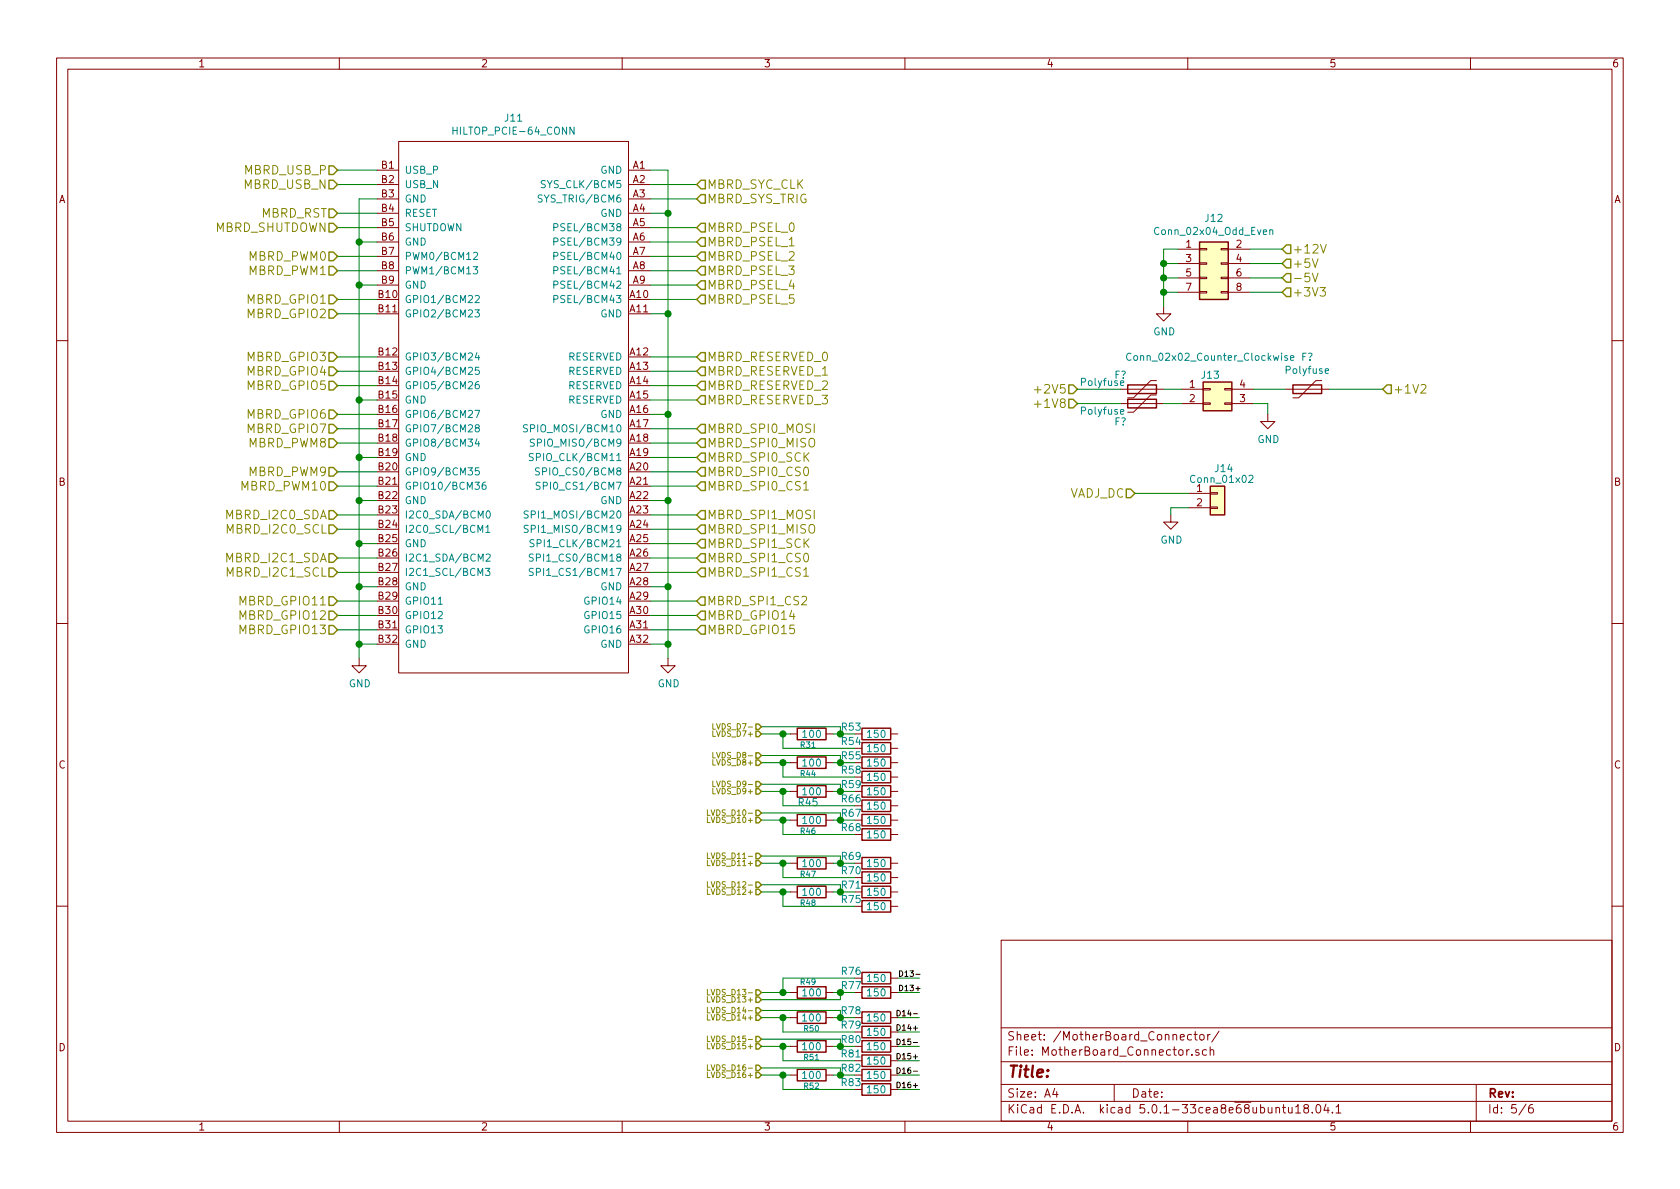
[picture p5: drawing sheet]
<svg xmlns="http://www.w3.org/2000/svg" width="297mm" height="210mm" viewBox="0 0 297 210" stroke-linecap="round" stroke-linejoin="round" font-family="sans-serif">
<g fill="none" stroke="#840000" stroke-width=".18">
<path d="M10 10.3h277v189.9h-277zM12 12.2h273v186.1h-273zM60 10.3v1.9M110 10.3v1.9M160 10.3v1.9M210 10.3v1.9M260 10.3v1.9M66.7 30.1h3.8M66.7 32.6h3.8M66.7 35.2h3.8M66.7 37.7h3.8M70.5 25h40.6v94h-40.6z"/>
<path d="M111.1 30.1h3.8M111.1 32.6h3.8M111.1 35.2h3.8M111.1 37.7h3.8M66.7 53h3.8M66.7 55.5h3.8M66.7 40.3h3.8M66.7 42.8h3.8M66.7 45.3h3.8M66.7 47.9h3.8M66.7 50.4h3.8M111.1 53h3.8"/>
<path d="M111.1 55.5h3.8M111.1 40.3h3.8M111.1 42.8h3.8M111.1 45.3h3.8M111.1 47.9h3.8M111.1 50.4h3.8M205.7 54.2v1.3h1.3l-1.3 1.3-1.2-1.3h1.2M208.3 44.1h3.8M208.3 46.6h3.8M208.3 49.1h3.8M208.3 51.7h3.8M212.1 51.6h1.3v.2h-1.3z"/>
<path d="M212.1 49h1.3v.3h-1.3zM212.1 46.5h1.3v.2h-1.3zM212.1 43.9h1.3v.3h-1.3zM215.9 51.6h1.3v.2h-1.3zM215.9 49h1.3v.3h-1.3zM215.9 46.5h1.3v.2h-1.3zM215.9 43.9h1.3v.3h-1.3zM217.2 44.1h3.8M217.2 46.6h3.8M217.2 49.1h3.8M217.2 51.7h3.8M10 60.2h2"/>
<path d="M66.7 63.1h3.8M66.7 65.7h3.8M66.7 68.2h3.8M66.7 70.7h3.8M66.7 73.3h3.8M66.7 75.8h3.8M66.7 78.4h3.8M111.1 63.1h3.8M111.1 65.7h3.8M111.1 68.2h3.8M111.1 70.7h3.8M111.1 73.3h3.8"/>
<path d="M111.1 75.8h3.8M111.1 78.4h3.8M198.1 68.8h7.6M198.1 71.4h7.6M204.5 67.3h-1l-3.1 3.1h-1M204.5 69.8h-1l-3.1 3.1h-1M208.9 68.8h3.8M208.9 71.4h3.8M212.7 71.2h1.3v.3h-1.3zM212.7 68.7h1.3v.3h-1.3zM216.5 71.2h1.3v.3h-1.3zM216.5 68.7h1.3v.3h-1.3z"/>
<path d="M217.8 68.8h3.8M217.8 71.4h3.8M224.2 73.3v1.2h1.2l-1.2 1.3-1.3-1.3h1.3M227.3 68.8h7.6M233.7 67.3h-1l-3.1 3.1h-1M285 60.2h2M66.7 80.9h3.8M66.7 83.4h3.8M66.7 86h3.8M66.7 88.5h3.8M66.7 91.1h3.8M66.7 93.6h3.8"/>
<path d="M66.7 96.1h3.8M66.7 98.7h3.8M111.1 80.9h3.8M111.1 83.4h3.8M111.1 86h3.8M111.1 88.5h3.8M111.1 91.1h3.8M111.1 93.6h3.8M111.1 96.1h3.8M111.1 98.7h3.8M207 91.1v1.2h1.3l-1.3 1.3-1.3-1.3h1.3M210.2 87.2h3.8"/>
<path d="M210.2 89.8h3.8M214 89.7h1.3v.2h-1.3zM214 87.1h1.3v.3h-1.3zM10 110.3h2M63.5 116.5v1.2h1.3l-1.3 1.3-1.3-1.3h1.3M66.7 101.2h3.8M66.7 103.8h3.8M66.7 106.3h3.8M66.7 108.8h3.8M66.7 111.4h3.8M66.7 113.9h3.8M111.1 101.2h3.8"/>
<path d="M111.1 103.8h3.8M111.1 106.3h3.8M111.1 108.8h3.8M111.1 111.4h3.8M111.1 113.9h3.8M118.1 116.5v1.2h1.3l-1.3 1.3-1.3-1.3h1.3M285 110.3h2M139.7 129.8h1.3M139.7 134.9h1.3M139.7 139.9h1.3M146 129.8h1.3M146 134.9h1.3"/>
<path d="M146 139.9h1.3M157.5 129.8h1.2M157.5 132.3h1.2M157.5 134.9h1.2M157.5 137.4h1.2M157.5 139.9h1.2M139.7 145h1.3M139.7 152.6h1.3M139.7 157.7h1.3M146 145h1.3M146 152.6h1.3M146 157.7h1.3"/>
<path d="M151.1 157.7h1.3M157.5 142.5h1.2M157.5 145h1.2M157.5 147.6h1.2M157.5 152.6h1.2M157.5 155.2h1.2M157.5 157.7h1.2M10 160.2h2M139.7 175.5h1.3M139.7 180h1.3M146 175.5h1.3M146 180h1.3"/>
<path d="M157.5 160.3h1.2M157.5 173h1.2M157.5 175.5h1.2M157.5 180h1.2M177 166.3h108v32h-108zM285 160.2h2M60 198.3v1.9M110 198.3v1.9M139.7 185h1.3M139.7 190.1h1.3M146 185h1.3M146 190.1h1.3"/>
<path d="M151.1 187.6h1.3M157.5 182.5h1.2M157.5 185h1.2M157.5 187.6h1.2M157.5 190.1h1.2M157.5 192.7h1.2M160 198.3v1.9M177 194.8h108M177 191.8h108M177 187.8h108M177 181.8h108M186.5 192.5l-.4 1h1"/>
<path d="M186.8 193v1M197 191.8v3M208.7 183.4l.7-.1-.1-.3-.4-.1-.2 .2 .1 .7h.5M209.8 185.6v1M210 198.3v1.9M210.3 185.6l-.3 .1-.2 .2M210.7 183l-.4-.1-.3 .3v.6l.3 .1 .4-.1M210.7 186.5v.1M211.1 182.9h.6M211.3 182.4v1.3l.4 .2M212 185.7l-.4-.1-.2 .2 .1 .2 .5 .2v.3h-.6M212.2 183.1l.2-.2 .4 .2v.7l-.2 .1-.4-.1z"/>
<path d="M213.3 185.7l-.4-.1-.3 .3 .1 .6 .2 .1 .4-.1M213.5 182.9v1M214 185.7l.2-.1 .3 .1 .1 .9M214 182.9l-.3 .1-.2 .2M214 185.1v1.5M215.5 182.3l-1.3 2M226.7 195.8h.6M226.9 195.3v1.3l.4 .2M227.8 195.8l.1 .9 .3 .1 .2-.1M228.4 195.8v1M229.1 195.8l.4-.5v1.5M229.1 196.8h.8"/>
<path d="M230.8 196l-.2-.2v-.3a.48 .48 0 0 1 .6-.1l.2 .2-.2 .3-.5 .1-.2 .3 .1 .4 .2 .1h.3l.3-.3v-.2l-.3-.3M232 196.7v.1M232.9 195.4l.1-.1a.8 .8 0 0 1 .5 .8 .8 .8 0 0 1-.5 .7 1 1 0 0 1-.1-1.4zM234.4 195.2l-.3 1.1h.9M234.8 195.8v1M235.6 196.7v.1M236.2 195.8l.5-.5v1.5M236.2 196.8h.9M260 198.3v1.9M261 191.8v6.5M269.8 195.2l-1.2 2M271 195.3a.62 .62 0 0 0-.7 .7v.7l.3 .1 .4-.1 .1-.5-.1-.2-.4-.1-.3 .3"/>
</g>
<g fill="none" stroke="#008400" stroke-width=".18">
<path d="M59.7 30.1h7M59.7 32.6h7M59.7 37.7h7M66.7 35.2h-3.2v81.3M114.9 30.1h3.2v86.4M114.9 32.6h8.3M114.9 35.2h8.3M114.9 37.7h3.2M59.7 40.3h7M59.7 45.3h7M59.7 47.9h7M59.7 53h7"/>
<path d="M59.7 55.5h7M63.5 42.8h3.2M63.5 50.4h3.2M114.9 40.3h8.3M114.9 42.8h8.3M114.9 45.3h8.3M114.9 47.9h8.3M114.9 50.4h8.3M114.9 53h8.3M114.9 55.5h3.2M205.7 51.7h2.6M205.7 49.1h2.6"/>
<path d="M205.7 46.6h2.6M208.3 44.1h-2.6v10.1M221 44.1h5.7M221 51.7h5.7M221 49.1h5.7M221 46.6h5.7M59.7 63.1h7M59.7 68.2h7M59.7 65.7h7M59.7 73.3h7M59.7 75.8h7M59.7 78.4h7"/>
<path d="M63.5 70.7h3.2M114.9 63.1h8.3M114.9 68.2h8.3M114.9 65.7h8.3M114.9 70.7h8.3M114.9 73.3h3.2M114.9 75.8h8.3M114.9 78.4h8.3M190.5 68.8h7.6M190.5 71.4h7.6M205.7 68.8h3.2M205.7 71.4h3.2"/>
<path d="M221.6 68.8h5.7M221.6 71.4h2.6v1.9M234.9 68.8h9.6M59.7 83.4h7M59.7 86h7M59.7 91.1h7M59.7 93.6h7M59.7 98.7h7M63.5 88.5h3.2M63.5 96.1h3.2M63.5 80.9h3.2M114.9 83.4h8.3"/>
<path d="M114.9 86h8.3M114.9 88.5h3.2M114.9 91.1h8.3M114.9 93.6h8.3M114.9 96.1h8.3M114.9 98.7h8.3M114.9 80.9h8.3M200.7 87.2h9.5M210.2 89.8h-3.2v1.3M59.7 101.2h7M59.7 106.3h7M59.7 108.8h7"/>
<path d="M59.7 111.4h7M63.5 113.9h3.2M63.5 103.8h3.2M114.9 101.2h8.3M114.9 106.3h8.3M114.9 108.8h8.3M114.9 111.4h8.3M114.9 113.9h3.2M114.9 103.8h3.2M134.6 129.8h5.1M134.6 128.5h14M134.6 134.9h5.1"/>
<path d="M134.6 133.6h14M134.6 138.7h14M134.6 139.9h5.1M138.4 129.8v2.5h12.7M138.4 134.9v2.5h12.7M138.4 139.9v2.6h12.7M147.3 129.8h1.3M147.3 134.9h1.3M147.3 139.9h1.3M134.6 145h5.1M134.6 143.8h14M134.6 152.6h5.1"/>
<path d="M134.6 151.4h14M134.6 157.7h5.1M134.6 156.5h14M138.4 145v2.6h12.7M138.4 152.6v2.6h12.7M138.4 157.7v2.6h12.7M147.3 145h1.3M147.3 152.6h1.3M147.3 157.7h1.3M134.6 175.5h5.1M134.6 180h5.1M134.6 178.7h14"/>
<path d="M138.4 180v2.5h12.7M147.3 175.5h1.3v1.3h-14M147.3 180h1.3M151.1 173h-12.7v2.5M158.7 173h3.9M158.7 175.5h3.9M158.7 180h3.9M134.6 185h5.1M134.6 190.1h5.1M134.6 188.8h14M134.6 183.8h14M138.4 185v2.6h12.7"/>
<path d="M138.4 190.1v2.6h12.7M147.3 185h1.3M147.3 190.1h1.3M158.7 182.5h3.9M158.7 185h3.9M158.7 187.6h3.9M158.7 190.1h3.9M158.7 192.7h3.9"/>
</g>
<g fill="none" stroke="#848400" stroke-width=".25">
<path d="M58.2 29.3h.7l.8 .8-.8 .8h-.7zM58.2 31.9h.7l.8 .7-.8 .8h-.7zM58.2 37h.7l.8 .7-.8 .8h-.7zM58.2 39.5h.7l.8 .8-.8 .7h-.7zM124 39.5h.7v1.5h-.7l-.8-.7zM124 31.9h.7v1.5h-.7l-.8-.8zM124 34.4h.7v1.5h-.7l-.8-.7zM58.2 44.6h.7l.8 .7-.8 .8h-.7zM58.2 47.1h.7l.8 .8-.8 .7h-.7zM58.2 52.2h.7l.8 .8-.8 .7h-.7zM58.2 54.7h.7l.8 .8-.8 .8h-.7zM123.2 42.8l.8-.8h.7v1.6h-.7z"/>
<path d="M124 44.6h.7v1.5h-.7l-.8-.8zM124 47.1h.7v1.5h-.7l-.8-.7zM124 49.7h.7v1.5h-.7l-.8-.8zM124 52.2h.7v1.5h-.7l-.8-.7zM226.7 51.7l.8-.8h.7v1.5h-.7zM227.5 43.3h.7v1.5h-.7l-.8-.7zM227.5 45.8h.7v1.6h-.7l-.8-.8zM227.5 48.4h.7v1.5h-.7l-.8-.8zM58.2 62.4h.7l.8 .7-.8 .8h-.7zM58.2 64.9h.7l.8 .8-.8 .7h-.7zM58.2 67.4h.7l.8 .8-.8 .8h-.7zM58.2 72.5h.7l.8 .8-.8 .7h-.7z"/>
<path d="M58.2 75.1h.7l.8 .7-.8 .8h-.7zM58.2 77.6h.7l.8 .8-.8 .7h-.7zM123.2 65.7l.8-.8h.7v1.5h-.7zM124 75.1h.7v1.5h-.7l-.8-.8zM124 77.6h.7v1.5h-.7l-.8-.7zM124 62.4h.7v1.5h-.7l-.8-.8zM124 67.4h.7v1.6h-.7l-.8-.8zM124 70h.7v1.5h-.7l-.8-.8zM189 68.1h.7l.8 .7-.8 .8h-.7zM189 70.6h.7l.8 .8-.8 .7h-.7zM245.2 68.1h.8v1.5h-.8l-.7-.8zM58.2 90.3h.7l.8 .8-.8 .7h-.7z"/>
<path d="M58.2 97.9h.7l.8 .8-.8 .7h-.7zM58.2 92.8h.7l.8 .8-.8 .8h-.7zM58.2 82.7h.7l.8 .7-.8 .8h-.7zM58.2 85.2h.7l.8 .8-.8 .7h-.7zM124 90.3h.7v1.5h-.7l-.8-.7zM124 92.8h.7v1.6h-.7l-.8-.8zM124 95.4h.7v1.5h-.7l-.8-.8zM124 97.9h.7v1.5h-.7l-.8-.7zM124 80.1h.7v1.6h-.7l-.8-.8zM124 82.7h.7v1.5h-.7l-.8-.8zM124 85.2h.7v1.5h-.7l-.8-.7zM199.1 86.5h.8l.8 .7-.8 .8h-.8z"/>
<path d="M58.2 105.5h.7l.8 .8-.8 .8h-.7zM58.2 108.1h.7l.8 .7-.8 .8h-.7zM58.2 110.6h.7l.8 .8-.8 .7h-.7zM58.2 100.5h.7l.8 .7-.8 .8h-.7zM123.9 105.6h.8v1.4h-.8l-.7-.7zM124 108.1h.7v1.5h-.7l-.8-.8zM124 110.6h.7v1.5h-.7l-.8-.7zM124 100.5h.7v1.5h-.7l-.8-.8zM133.7 128h.4l.5 .5-.5 .5h-.4zM133.7 133.1h.4l.5 .5-.5 .5h-.4zM133.7 138.2h.4l.5 .5-.5 .5h-.4zM133.7 139.5h.4l.5 .4-.5 .5h-.4z"/>
<path d="M133.7 134.4h.4l.5 .5-.5 .5h-.4zM133.7 129.3h.4l.5 .5-.5 .5h-.4zM133.7 143.3h.4l.5 .5-.5 .4h-.4zM133.7 150.9h.4l.5 .5-.5 .5h-.4zM133.7 156h.4l.5 .5-.5 .4h-.4zM133.7 157.2h.4l.5 .5-.5 .5h-.4zM133.7 152.2h.4l.5 .4-.5 .5h-.4zM133.7 144.5h.4l.5 .5-.5 .5h-.4zM133.7 175h.4l.5 .5-.5 .5h-.4zM133.7 176.3h.4l.5 .5-.5 .5h-.4zM133.7 178.2h.4l.5 .5-.5 .5h-.4zM133.7 179.5h.4l.5 .5-.5 .4h-.4z"/>
<path d="M133.7 183.3h.4l.5 .5-.5 .4h-.4zM133.7 184.6h.4l.5 .4-.5 .5h-.4zM133.7 188.4h.4l.5 .4-.5 .5h-.4zM133.7 189.6h.4l.5 .5-.5 .5h-.4z"/>
</g>
<g fill="#008400" stroke="#008400" stroke-width=".25">
<circle cx="63.5" cy="42.8" r=".51"/>
<circle cx="63.5" cy="88.5" r=".51"/>
<circle cx="63.5" cy="96.1" r=".51"/>
<circle cx="63.5" cy="103.8" r=".51"/>
<circle cx="63.5" cy="113.9" r=".51"/>
<circle cx="118.1" cy="37.7" r=".51"/>
<circle cx="118.1" cy="73.3" r=".51"/>
<circle cx="118.1" cy="88.5" r=".51"/>
<circle cx="118.1" cy="103.8" r=".51"/>
<circle cx="118.1" cy="113.9" r=".51"/>
<circle cx="63.5" cy="50.4" r=".51"/>
<circle cx="118.1" cy="55.5" r=".51"/>
<circle cx="205.7" cy="51.7" r=".51"/>
<circle cx="205.7" cy="49.1" r=".51"/>
<circle cx="205.7" cy="46.6" r=".51"/>
<circle cx="138.4" cy="129.8" r=".51"/>
<circle cx="148.6" cy="129.8" r=".51"/>
<circle cx="138.4" cy="134.9" r=".51"/>
<circle cx="148.6" cy="134.9" r=".51"/>
<circle cx="148.6" cy="139.9" r=".51"/>
<circle cx="138.4" cy="139.9" r=".51"/>
<circle cx="148.6" cy="145" r=".51"/>
<circle cx="138.4" cy="152.6" r=".51"/>
<circle cx="148.6" cy="152.6" r=".51"/>
<circle cx="148.6" cy="157.7" r=".51"/>
<circle cx="138.4" cy="157.7" r=".51"/>
<circle cx="148.6" cy="175.5" r=".51"/>
<circle cx="138.4" cy="190.1" r=".51"/>
<circle cx="148.6" cy="190.1" r=".51"/>
<circle cx="138.4" cy="185" r=".51"/>
<circle cx="148.6" cy="185" r=".51"/>
<circle cx="148.6" cy="180" r=".51"/>
<circle cx="138.4" cy="175.5" r=".51"/>
<circle cx="138.4" cy="180" r=".51"/>
<circle cx="138.4" cy="145" r=".51"/>
<circle cx="63.5" cy="70.7" r=".51"/>
<circle cx="63.5" cy="80.9" r=".51"/>
</g>
<g fill="none" stroke="#848400" stroke-width=".18">
<path d="M232 45.8l.5 1.5 .5-1.5M232 48.3l.5 1.5 .5-1.5M233.4 50.8h.9l-.5 .6 .5 .2v.6l-.2 .2h-.5l-.2-.2M233.5 43.2l.5 1.5 .5-1.5M182.9 68.9h1.2M182.9 71.5h1.2M251.3 68.1l.5-.1 .2 .1 .1 .3-.9 1.1h.9M142.1 86.7h.9M142.1 101.9h.9M126 128v1h.5M126 133v1h.5M126 138.1v1h.5"/>
<path d="M125.1 143.2v1h.5M125.1 150.8v1h.5M125.1 155.9v1h.5M125.1 157.2v1h.5M125.1 152.1v1h.5M125.1 144.5v1h.5M125.1 174.9v1h.5M125.1 176.2v1h.5M125.1 178.1v1h.5M125.1 179.4v1h.5M125.1 183.2v1h.5M125.1 184.5v1h.5"/>
<path d="M125.1 188.3v1h.5M125.1 189.6v.9h.5"/>
</g>
<g fill="none" stroke="#008484" stroke-width=".18">
<path d="M80.1 22.5v1.2M80.1 23.1h.7M95.9 34.5h-.5l-.2 .1v.3l.6 .3 .1 .3-.3 .2h-.5M96.4 32l-.5-.1-.1 .1-.1 .3 .1 .2 .5 .2 .1 .3-.2 .2-.5-.1M101.5 22.5v1.2l-.7-1.2v1.2M83.7 47.2h.8l-.5 .4 .4 .2 .1 .4-.3 .2-.5-.1M83.7 44.7l.5-.1 .3 .4-.8 .9h.8M84 54.8h.8l-.5 .5 .4 .1 .1 .4-.3 .3-.5-.2M84 52.4l.5-.2 .3 .4-.8 .9h.8M97.9 52.9l.7-.1v-.4l-.7-.2v1.3M97.9 40.2l.7-.1v-.4l-.7-.2v1.3M97.9 42.7l.7-.1v-.4l-.7-.1v1.3"/>
<path d="M97.9 45.3l.7-.1v-.5l-.7-.1v1.3M97.9 47.8l.7-.1v-.4l-.7-.1v1.2M97.9 50.4l.7-.1v-.5l-.7-.1v1.3M224.5 40.8l.2-.2 .3 .1v.8M224.5 40.6v.9M84 72.6h.8l-.5 1.2M84.3 75.7l-.2-.2v-.3l.4-.1 .3 .3-.1 .1-.5 .2-.2 .2 .1 .3 .2 .2 .3-.1 .2-.2v-.2l-.3-.2M84.3 62.4l-.3 .8h.8M84.3 77.6l-.3 .9h.8M84.6 67.5l-.4 .1-.2 .4 .1 .6 .2 .2 .3-.1 .2-.2-.2-.5h-.3l-.3 .2M84.6 62.8v.9M84.6 78.1v.8"/>
<path d="M84.7 64.9h-.6l-.1 .7 .5-.2 .3 .3v.3l-.3 .2-.5-.1M93.3 75.2l-.5-.1-.3 .3 .2 .3 .5 .2v.3l-.2 .2-.5-.1M94.5 77.7l-.5-.1-.2 .2v.3l.6 .3 .1 .3-.3 .2h-.4M198.1 67.7l.6-.1v-.2l-.4-.1-.2 .2 .1 .6h.5M198.1 72.8l.6-.1v-.2l-.4-.1-.2 .2 .1 .6h.5M200 62.6a.6 .6 0 0 0-.9 .4 .6 .6 0 0 0 .6 .7l.3-.1M227.6 62.9h-.3l-.2 .2 .1 .1 .4 .2v.3h-.5M228.2 63.3l.6-.1-.1-.3h-.4l-.1 .2v.6h.5M234.3 65.6l.6-.1-.1-.3h-.3l-.2 .2 .1 .6h.4M84.5 94.2v-1.3l.4 .9 .4-.9v1.3M84.7 82.7h-.6l-.1 .6 .5-.1 .3 .3v.3l-.3 .2-.5-.1M85.8 85.3h-.3a.87 .87 0 0 0 0 1.2l.4-.1v-.5l-.4-.2-.3 .3"/>
<path d="M85.9 93.2l.4-.3v1.3M85.9 94.2h.7M86 98.1l.4-.1 .3 .3-.8 .9h.8M86.1 90.5l.2-.2a.67 .67 0 0 1 .4 .7 .67 .67 0 0 1-.4 .6l-.3-.5zM93.4 90.4l-.5-.1-.2 .2v.2l.1 .2 .5 .2 .1 .3-.3 .2h-.4M93.4 93l-.5-.1-.2 .1v.2l.1 .2 .5 .2 .1 .3-.3 .3-.4-.1M94.3 80.3l-.5-.1-.2 .1v.4l.6 .2 .1 .3-.2 .3-.5-.1M94.3 98h-.5l-.2 .1v.3l.6 .3 .1 .3-.2 .2h-.5M94.4 95.5l-.5-.1-.1 .1v.5l.6 .2v.3l-.2 .2-.5-.1M95.4 82.8l-.5-.1-.2 .1v.4l.6 .3 .1 .3-.3 .2-.4-.1M95.5 85.3h-.5l-.2 .1 .1 .4 .6 .2v.3l-.2 .2h-.5M220.8 84.2l.5-.2 .2 .4v.2l-.7 .7h.7"/>
<path d="M77.5 106.9h.7M85.8 100.5h.8l-.4 .5 .4 .1-.1 .6-.5 .1-.2-.2M94.3 100.6l-.5-.1-.2 .1v.4l.6 .2 .1 .3-.2 .3-.5-.1"/>
</g>
<g fill="#ffffc2" stroke="#ffffc2" stroke-width=".18">
<path d="M212.1 42.8h5.1v10.2h-5.1z"/>
<path d="M212.7 67.6h5.1v5h-5.1z"/>
<path d="M214 86h2.5v5.1h-2.5z"/>
</g>
<g fill="none" stroke="#840000" stroke-width=".25">
<path d="M212.1 42.8h5.1v10.2h-5.1zM199.4 68.1h5.1v1.5h-5.1zM199.4 70.6h5.1v1.5h-5.1zM212.7 67.6h5.1v5h-5.1zM228.6 68.1h5.1v1.5h-5.1zM214 86h2.5v5.1h-2.5zM141 128.8h5v2h-5zM141 133.9h5v2h-5zM141 138.9h5v2.1h-5zM152.4 128.8h5.1v2h-5.1zM152.4 131.3h5.1v2h-5.1zM152.4 133.9h5.1v2h-5.1z"/>
<path d="M152.4 136.4h5.1v2h-5.1zM152.4 138.9h5.1v2.1h-5.1zM141 144h5v2h-5zM141 151.6h5v2.1h-5zM141 156.7h5v2h-5zM152.4 141.5h5.1v2h-5.1zM152.4 144h5.1v2h-5.1zM152.4 146.6h5.1v2h-5.1zM152.4 151.6h5.1v2.1h-5.1zM152.4 154.2h5.1v2h-5.1zM152.4 156.7h5.1v2h-5.1zM152.4 159.3h5.1v2h-5.1z"/>
<path d="M141 174.5h5v2h-5zM141 178.9h5v2.1h-5zM152.4 172h5.1v2h-5.1zM152.4 174.5h5.1v2h-5.1zM152.4 178.9h5.1v2.1h-5.1zM141 184h5v2h-5zM141 189.1h5v2h-5zM152.4 181.5h5.1v2h-5.1zM152.4 184h5.1v2h-5.1zM152.4 186.6h5.1v2h-5.1zM152.4 189.1h5.1v2h-5.1zM152.4 191.6h5.1v2.1h-5.1z"/>
</g>
<path d="M158.6 178.7a.5 .5 0 0 1 .6 .5 .5 .5 0 0 1-.6 .4zM161.9 172.3h.8M161.9 174.8h.8M158.6 183.7a.5 .5 0 0 1 .6 .5 .5 .5 0 0 1-.6 .5zM158.6 188.8a.5 .5 0 0 1 .6 .5 .5 .5 0 0 1-.6 .5zM158.6 191.4a.5 .5 0 0 1 .6 .5 .5 .5 0 0 1-.6 .4zM158.6 186.3a.5 .5 0 0 1 .6 .5 .5 .5 0 0 1-.6 .5zM158.6 181.2a.5 .5 0 0 1 .6 .5 .5 .5 0 0 1-.6 .5z" fill="none" stroke="#000" stroke-width=".18"/>
<text font-size="2.8" fill="#840000" x="178" y="190.5">Title:</text>
<g font-size="2.1" fill="#848400">
<text x="43.2" y="33.4">MBRD_USB_N</text>
<text x="43.3" y="30.9">MBRD_USB_P</text>
<text x="125" y="33.4">MBRD_SYC_CLK</text>
<text x="125" y="35.9">MBRD_SYS_TRIG</text>
<text x="37.9" y="41">MBRD_SHUTDOWN</text>
<text x="46.1" y="38.5">MBRD_RST</text>
<text x="125" y="41">MBRD_PSEL_0</text>
<text x="44" y="46.1">MBRD_PWM0</text>
<text x="125" y="43.6">MBRD_PSEL_1</text>
<text x="125" y="46.1">MBRD_PSEL_2</text>
<text x="228.5" y="44.8">+12V</text>
<text x="228.5" y="47.4">+5V</text>
<text x="43.9" y="53.7">MBRD_GPIO1</text>
<text x="44" y="48.6">MBRD_PWM1</text>
<text x="125" y="48.6">MBRD_PSEL_3</text>
<text x="125" y="51.2">MBRD_PSEL_4</text>
<text x="125" y="53.7">MBRD_PSEL_5</text>
<text x="228.5" y="52.4">+3V3</text>
<text x="228.5" y="49.9">-5V</text>
<text x="43.9" y="56.3">MBRD_GPIO2</text>
<text x="43.9" y="63.9">MBRD_GPIO3</text>
<text x="125" y="63.9">MBRD_RESERVED_0</text>
<text x="43.9" y="66.4">MBRD_GPIO4</text>
<text x="43.9" y="69">MBRD_GPIO5</text>
<text x="125" y="66.4">MBRD_RESERVED_1</text>
<text x="125" y="69">MBRD_RESERVED_2</text>
<text x="125" y="71.5">MBRD_RESERVED_3</text>
<text x="183.7" y="69.6">+2V5</text>
<text x="246.3" y="69.6">+1V2</text>
<text x="43.9" y="74">MBRD_GPIO6</text>
<text x="43.9" y="76.6">MBRD_GPIO7</text>
<text x="125" y="76.6">MBRD_SPI0_MOSI</text>
<text x="183.7" y="72.1">+1V8</text>
<text x="44" y="79.1">MBRD_PWM8</text>
<text x="125" y="79.1">MBRD_SPI0_MISO</text>
<text x="125" y="81.7">MBRD_SPI0_SCK</text>
<text x="42.8" y="86.7">MBRD_PWM10</text>
<text x="44" y="84.2">MBRD_PWM9</text>
<text x="125" y="84.2">MBRD_SPI0_CS0</text>
<text x="125" y="86.7">MBRD_SPI0_CS1</text>
<text x="189" y="88">VADJ_DC</text>
<text x="40.2" y="91.8">MBRD_I2C0_SDA</text>
<text x="40.5" y="94.4">MBRD_I2C0_SCL</text>
<text x="125" y="91.8">MBRD_SPI1_MOSI</text>
<text x="125" y="94.4">MBRD_SPI1_MISO</text>
<text x="40.2" y="99.4">MBRD_I2C1_SDA</text>
<text x="40.5" y="102">MBRD_I2C1_SCL</text>
<text x="125" y="96.9">MBRD_SPI1_SCK</text>
<text x="125" y="99.4">MBRD_SPI1_CS0</text>
<text x="125" y="102">MBRD_SPI1_CS1</text>
<text x="42.7" y="107.1">MBRD_GPIO11</text>
<text x="124.9" y="107">MBRD_SPI1_CS2</text>
<text x="42.7" y="109.6">MBRD_GPIO12</text>
<text x="42.7" y="112.1">MBRD_GPIO13</text>
<text x="125" y="109.6">MBRD_GPIO14</text>
<text x="125" y="112.1">MBRD_GPIO15</text>
</g>
<g font-size="2.1" fill="#840000">
<text x="178" y="184">Sheet: /MotherBoard_Connector/</text>
<text x="178" y="186.7">File: MotherBoard_Connector.sch</text>
<text x="178" y="196.9">KiCad E.D.A. kicad 5.0.1-33cea8e68ubuntu18.04.1</text>
<text x="178" y="194.1">Size: A4</text>
<text x="200" y="194.1">Date:</text>
<text x="263" y="194.1">Rev:</text>
<text x="263" y="196.9">Id: 5/6</text>
</g>
<g font-size="1.8" fill="#840000">
<text x="35" y="11.9">1</text>
<text x="85" y="11.9">2</text>
<text x="135" y="11.9">3</text>
<text x="185" y="11.9">4</text>
<text x="235" y="11.9">5</text>
<text x="285" y="11.9">6</text>
<text x="67.5" y="29.8">B1</text>
<text x="111.9" y="29.8">A1</text>
<text x="10.4" y="35.9">A</text>
<text x="67.5" y="32.4">B2</text>
<text x="67.5" y="34.9">B3</text>
<text x="111.9" y="32.4">A2</text>
<text x="111.9" y="34.9">A3</text>
<text x="285.4" y="35.9">A</text>
<text x="67.5" y="37.5">B4</text>
<text x="67.5" y="40">B5</text>
<text x="111.9" y="37.5">A4</text>
<text x="111.9" y="40">A5</text>
<text x="67.5" y="42.5">B6</text>
<text x="67.5" y="45.1">B7</text>
<text x="67.5" y="47.6">B8</text>
<text x="111.9" y="42.5">A6</text>
<text x="111.9" y="45.1">A7</text>
<text x="111.9" y="47.6">A8</text>
<text x="209.7" y="43.8">1</text>
<text x="209.7" y="46.3">3</text>
<text x="218.6" y="43.8">2</text>
<text x="218.6" y="46.3">4</text>
<text x="67" y="52.7">B10</text>
<text x="67.5" y="50.2">B9</text>
<text x="111.4" y="52.7">A10</text>
<text x="111.9" y="50.2">A9</text>
<text x="209.7" y="48.9">5</text>
<text x="209.7" y="51.4">7</text>
<text x="218.6" y="48.9">6</text>
<text x="218.6" y="51.4">8</text>
<text x="67" y="55.2">B11</text>
<text x="111.4" y="55.2">A11</text>
<text x="67" y="62.9">B12</text>
<text x="67" y="65.4">B13</text>
<text x="111.4" y="62.9">A12</text>
<text x="111.4" y="65.4">A13</text>
<text x="67" y="67.9">B14</text>
<text x="67" y="70.5">B15</text>
<text x="111.4" y="67.9">A14</text>
<text x="111.4" y="70.5">A15</text>
<text x="210.3" y="68.6">1</text>
<text x="210.3" y="71.1">2</text>
<text x="219.2" y="71.1">3</text>
<text x="219.2" y="68.6">4</text>
<text x="67" y="73">B16</text>
<text x="67" y="75.6">B17</text>
<text x="111.4" y="73">A16</text>
<text x="111.4" y="75.6">A17</text>
<text x="67" y="78.1">B18</text>
<text x="67" y="80.6">B19</text>
<text x="67" y="83.2">B20</text>
<text x="111.4" y="78.1">A18</text>
<text x="111.4" y="80.6">A19</text>
<text x="111.4" y="83.2">A20</text>
<text x="10.4" y="85.9">B</text>
<text x="67" y="85.7">B21</text>
<text x="67" y="88.3">B22</text>
<text x="111.4" y="85.7">A21</text>
<text x="111.4" y="88.3">A22</text>
<text x="211.6" y="87">1</text>
<text x="211.6" y="89.5">2</text>
<text x="285.4" y="85.9">B</text>
<text x="67" y="90.8">B23</text>
<text x="67" y="93.3">B24</text>
<text x="67" y="95.9">B25</text>
<text x="111.4" y="90.8">A23</text>
<text x="111.4" y="93.3">A24</text>
<text x="111.4" y="95.9">A25</text>
<text x="67" y="98.4">B26</text>
<text x="67" y="101">B27</text>
<text x="111.4" y="98.4">A26</text>
<text x="111.4" y="101">A27</text>
<text x="67" y="103.5">B28</text>
<text x="67" y="106">B29</text>
<text x="111.4" y="103.5">A28</text>
<text x="111.4" y="106">A29</text>
<text x="67" y="108.6">B30</text>
<text x="67" y="111.1">B31</text>
<text x="67" y="113.7">B32</text>
<text x="111.4" y="108.6">A30</text>
<text x="111.4" y="111.1">A31</text>
<text x="111.4" y="113.7">A32</text>
<text x="10.4" y="135.9">C</text>
<text x="285.4" y="135.9">C</text>
<text x="10.4" y="185.9">D</text>
<text x="285.4" y="185.9">D</text>
<text x="35" y="199.9">1</text>
<text x="85" y="199.9">2</text>
<text x="135" y="199.9">3</text>
<text x="185" y="199.9">4</text>
<text x="235" y="199.9">5</text>
<text x="285" y="199.9">6</text>
</g>
<g font-size="1.8" fill="#008484">
<text x="80.6" y="23.8">HILTOP_PCIE-64_CONN</text>
<text x="89.3" y="21.5">J11</text>
<text x="71.5" y="30.7">USB_P</text>
<text x="71.5" y="33.3">USB_N</text>
<text x="71.5" y="35.8">GND</text>
<text x="95.9" y="35.8">SYS_TRIG/BCM6</text>
<text x="96.4" y="33.3">SYS_CLK/BCM5</text>
<text x="106.2" y="30.7">GND</text>
<text x="71.5" y="38.3">RESET</text>
<text x="71.5" y="40.9">SHUTDOWN</text>
<text x="99" y="40.9">PSEL/BCM38</text>
<text x="106.2" y="38.3">GND</text>
<text x="204.6" y="41.5">Conn_02x04_Odd_Even</text>
<text x="213.2" y="39.2">J12</text>
<text x="71.5" y="43.4">GND</text>
<text x="71.5" y="46">PWM0/BCM12</text>
<text x="99" y="43.4">PSEL/BCM39</text>
<text x="99" y="46">PSEL/BCM40</text>
<text x="71.5" y="53.6">GPIO1/BCM22</text>
<text x="71.5" y="48.5">PWM1/BCM13</text>
<text x="71.5" y="51">GND</text>
<text x="99" y="53.6">PSEL/BCM43</text>
<text x="99" y="48.5">PSEL/BCM41</text>
<text x="99" y="51">PSEL/BCM42</text>
<text x="71.5" y="56.1">GPIO2/BCM23</text>
<text x="106.2" y="56.1">GND</text>
<text x="203.9" y="59.3">GND</text>
<text x="71.5" y="63.7">GPIO3/BCM24</text>
<text x="100.4" y="63.7">RESERVED</text>
<text x="200.1" y="63.8">Conn_02x02_Counter_Clockwise</text>
<text x="230.1" y="63.8">F?</text>
<text x="71.5" y="66.3">GPIO4/BCM25</text>
<text x="71.5" y="68.8">GPIO5/BCM26</text>
<text x="71.5" y="71.4">GND</text>
<text x="100.4" y="66.3">RESERVED</text>
<text x="100.4" y="68.8">RESERVED</text>
<text x="100.4" y="71.4">RESERVED</text>
<text x="191.3" y="68.2">Polyfuse</text>
<text x="197.1" y="67">F?</text>
<text x="212.5" y="67">J13</text>
<text x="227.5" y="66.1">Polyfuse</text>
<text x="71.5" y="73.9">GPIO6/BCM27</text>
<text x="71.5" y="76.4">GPIO7/BCM28</text>
<text x="93.9" y="76.4">SPIO_MOSI/BCM10</text>
<text x="106.2" y="73.9">GND</text>
<text x="191.3" y="73.3">Polyfuse</text>
<text x="197.1" y="75.2">F?</text>
<text x="71.5" y="79">GPIO8/BCM34</text>
<text x="71.5" y="81.5">GND</text>
<text x="94.8" y="81.5">SPIO_CLK/BCM11</text>
<text x="94.9" y="79">SPIO_MISO/BCM9</text>
<text x="214.9" y="83.5">J14</text>
<text x="222.3" y="78.4">GND</text>
<text x="71.5" y="84.1">GPIO9/BCM35</text>
<text x="71.5" y="86.6">GPIO10/BCM36</text>
<text x="71.5" y="89.1">GND</text>
<text x="96" y="84.1">SPIO_CS0/BCM8</text>
<text x="96.3" y="86.6">SPI0_CS1/BCM7</text>
<text x="106.2" y="89.1">GND</text>
<text x="210.8" y="85.4">Conn_01x02</text>
<text x="71.5" y="91.7">I2C0_SDA/BCM0</text>
<text x="71.5" y="94.2">I2C0_SCL/BCM1</text>
<text x="94.3" y="91.7">SPI1_MOSI/BCM20</text>
<text x="94.3" y="94.2">SPI1_MISO/BCM19</text>
<text x="71.5" y="96.8">GND</text>
<text x="71.5" y="99.3">I2C1_SDA/BCM2</text>
<text x="71.5" y="101.8">I2C1_SCL/BCM3</text>
<text x="95.2" y="96.8">SPI1_CLK/BCM21</text>
<text x="95.4" y="99.3">SPI1_CS0/BCM18</text>
<text x="95.4" y="101.8">SPI1_CS1/BCM17</text>
<text x="205.2" y="96.1">GND</text>
<text x="71.5" y="104.4">GND</text>
<text x="71.5" y="106.9">GPIO11</text>
<text x="103.7" y="106.9">GPIO14</text>
<text x="106.2" y="104.4">GND</text>
<text x="71.5" y="109.5">GPIO12</text>
<text x="71.5" y="112">GPIO13</text>
<text x="103.7" y="109.5">GPIO15</text>
<text x="103.7" y="112">GPIO16</text>
<text x="71.5" y="114.5">GND</text>
<text x="106.2" y="114.5">GND</text>
<text x="61.7" y="121.5">GND</text>
<text x="116.3" y="121.5">GND</text>
<text x="142" y="130.5">100</text>
<text x="148.9" y="131.7">R54</text>
<text x="153.5" y="130.5">150</text>
<text x="142" y="135.6">100</text>
<text x="148.9" y="136.8">R58</text>
<text x="153.5" y="133">150</text>
<text x="153.5" y="135.6">150</text>
<text x="141.2" y="142.5">R45</text>
<text x="142" y="140.6">100</text>
<text x="148.9" y="141.9">R66</text>
<text x="153.5" y="138.1">150</text>
<text x="153.5" y="140.6">150</text>
<text x="153.5" y="143.2">150</text>
<text x="142" y="145.7">100</text>
<text x="148.9" y="147">R68</text>
<text x="153.5" y="145.7">150</text>
<text x="153.5" y="148.3">150</text>
<text x="142" y="153.3">100</text>
<text x="148.9" y="154.6">R70</text>
<text x="153.5" y="153.3">150</text>
<text x="153.5" y="155.9">150</text>
<text x="142" y="158.4">100</text>
<text x="148.9" y="159.7">R75</text>
<text x="153.5" y="158.4">150</text>
<text x="153.5" y="161">150</text>
<text x="148.9" y="172.4">R76</text>
<text x="153.5" y="173.7">150</text>
<text x="142" y="176.2">100</text>
<text x="153.5" y="176.2">150</text>
<text x="142" y="180.6">100</text>
<text x="142" y="185.7">100</text>
<text x="148.8" y="181.9">R79</text>
<text x="153.4" y="180.6">150</text>
<text x="153.4" y="183.2">150</text>
<text x="153.4" y="185.7">150</text>
<text x="142" y="190.8">100</text>
<text x="148.8" y="187">R81</text>
<text x="153.4" y="188.3">150</text>
<text x="153.4" y="190.8">150</text>
<text x="148.8" y="192.1">R83</text>
<text x="153.4" y="193.3">150</text>
</g>
<g font-size="1.8" fill="#008400">
<text x="148.9" y="129.2">R53</text>
<text x="148.9" y="134.3">R55</text>
<text x="148.9" y="139.4">R59</text>
<text x="148.9" y="144.4">R67</text>
<text x="148.9" y="152.1">R69</text>
<text x="148.9" y="157.1">R71</text>
<text x="148.8" y="179.4">R78</text>
<text x="148.9" y="174.9">R77</text>
<text x="148.8" y="184.4">R80</text>
<text x="148.8" y="189.5">R82</text>
</g>
<g font-size="1.4" fill="#848400">
<text x="126.4" y="130.3">LVDS_D7+</text>
<text x="126.7" y="129">LVDS_D7-</text>
<text x="126.4" y="135.4">LVDS_D8+</text>
<text x="126.7" y="134.1">LVDS_D8-</text>
<text x="126.4" y="140.4">LVDS_D9+</text>
<text x="126.7" y="139.2">LVDS_D9-</text>
<text x="125.6" y="145.5">LVDS_D10+</text>
<text x="125.9" y="144.2">LVDS_D10-</text>
<text x="125.6" y="153.1">LVDS_D11+</text>
<text x="125.9" y="151.9">LVDS_D11-</text>
<text x="125.6" y="158.2">LVDS_D12+</text>
<text x="125.9" y="156.9">LVDS_D12-</text>
<text x="125.6" y="177.3">LVDS_D13+</text>
<text x="125.9" y="176">LVDS_D13-</text>
<text x="125.9" y="179.2">LVDS_D14-</text>
<text x="125.6" y="180.4">LVDS_D14+</text>
<text x="125.6" y="185.5">LVDS_D15+</text>
<text x="125.9" y="184.2">LVDS_D15-</text>
<text x="125.6" y="190.6">LVDS_D16+</text>
<text x="125.9" y="189.3">LVDS_D16-</text>
</g>
<g font-size="1.4" fill="#008484">
<text x="141.6" y="132.2">R31</text>
<text x="141.6" y="137.3">R44</text>
<text x="141.6" y="147.5">R46</text>
<text x="141.6" y="155.1">R47</text>
<text x="141.6" y="160.2">R48</text>
<text x="141.6" y="174.1">R49</text>
<text x="142.2" y="182.4">R50</text>
<text x="142.2" y="187.5">R51</text>
<text x="142.2" y="192.6">R52</text>
</g>
<g font-size="1.4">
<text x="158.7" y="172.7">D13-</text>
<text x="158.7" y="175.3">D13+</text>
<text x="159.6" y="179.7">D14-</text>
<text x="159.2" y="182.2">D14+</text>
<text x="159.6" y="184.8">D15-</text>
<text x="159.2" y="187.3">D15+</text>
<text x="159.6" y="189.9">D16-</text>
<text x="159.2" y="192.4">D16+</text>
</g>
</svg>
